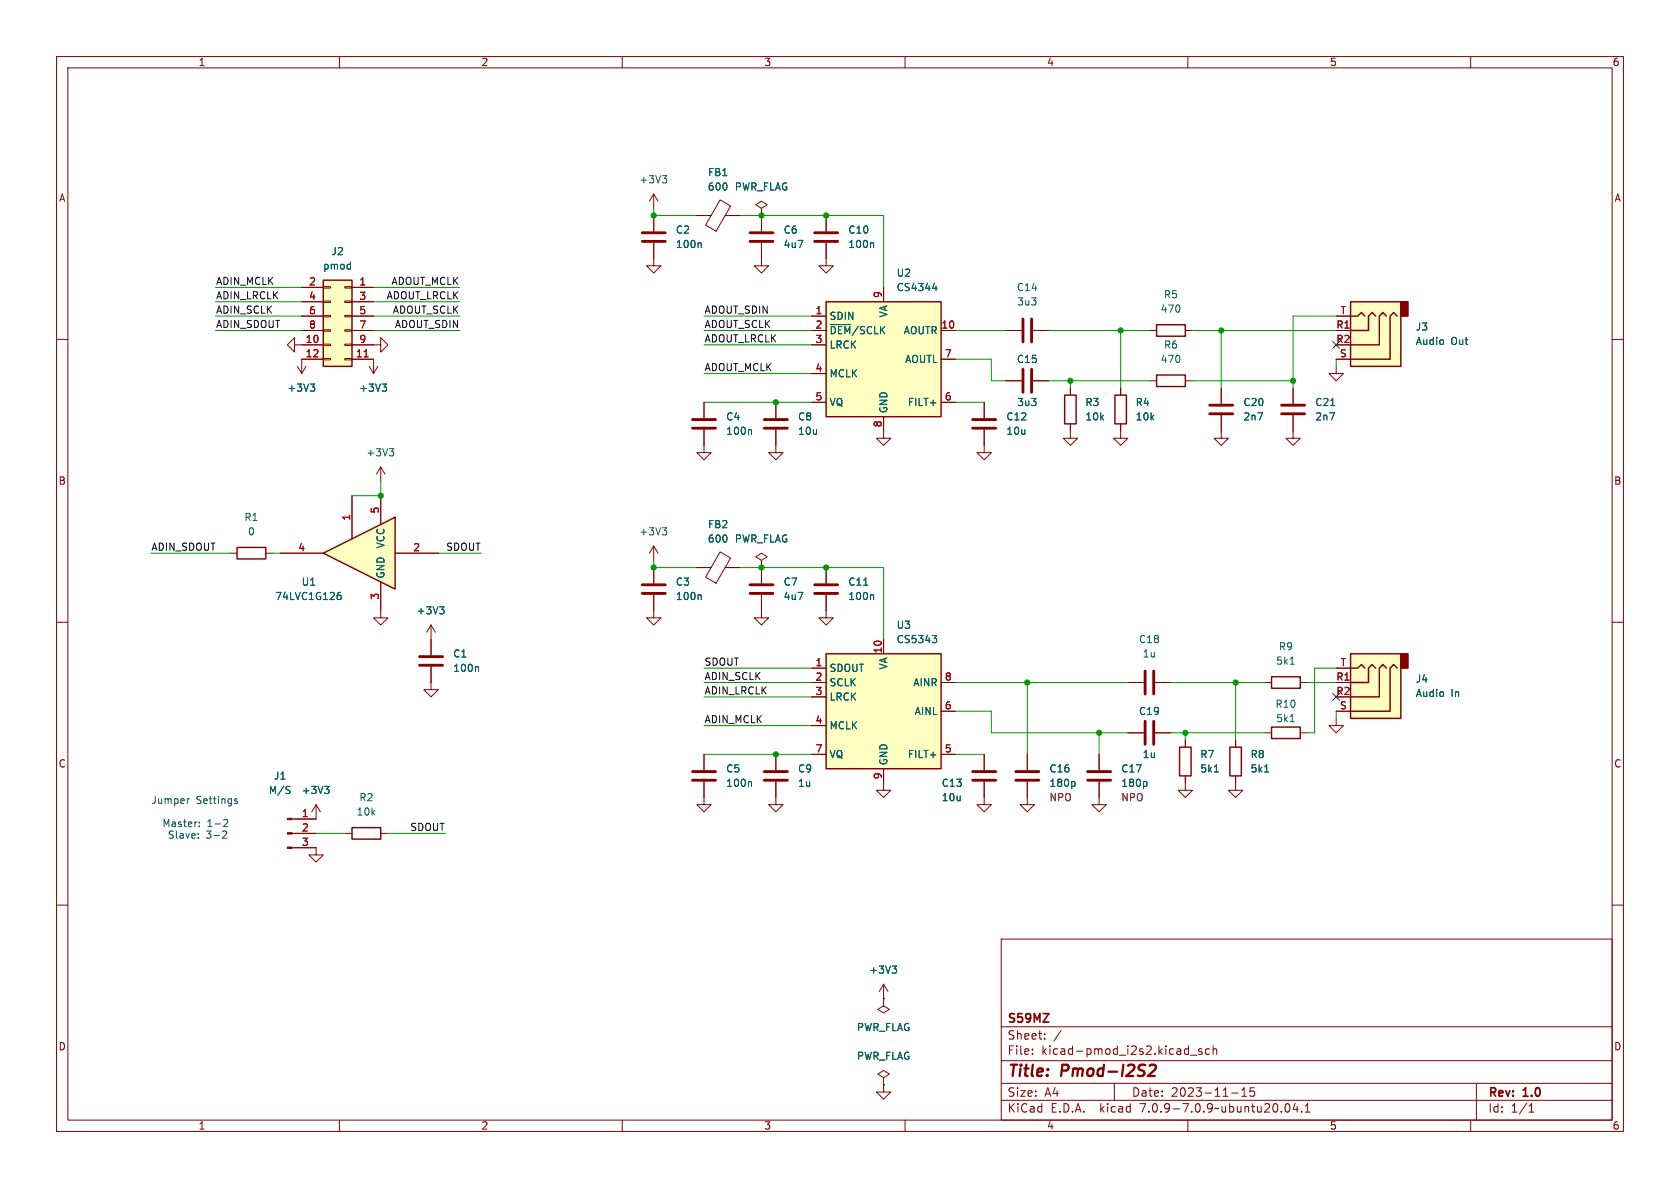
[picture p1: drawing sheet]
<svg xmlns="http://www.w3.org/2000/svg" width="297mm" height="210mm" viewBox="0 0 297 210" stroke-linecap="round" stroke-linejoin="round" font-family="sans-serif">
<g fill="none" stroke="#840000" stroke-width=".18">
<path d="M10 10h277v190h-277zM12 12h273v186h-273zM60 10v2M110 10v2M160 10v2M210 10v2M260 10v2M10 60h2M177.8 58.4h2.8M182.6 58.4h2.8M236.2 58.4h2.6M236.2 55.9h2.6"/>
<path d="M285 60h2M174 75.9v4.1h1.3l-1.3 1.3-1.3-1.3h1.3M174 71.1v2.8M177.8 67.3h2.8M182.6 67.3h2.8M236.2 64.8v1.2h1.3l-1.3 1.3-1.3-1.3h1.3M236.2 63.5h2.6M10 110h2M67.3 108v1.2h1.3l-1.3 1.3-1.3-1.3h1.3M285 110h2M124.5 138.2v4h1.2l-1.2 1.3-1.3-1.3h1.3M124.5 133.4v2.7"/>
<path d="M156.2 138.4v1.3h1.3l-1.3 1.3-1.3-1.3h1.3M174 133.4v2.7M174 138.2v2.8M10 160h2M137.2 141v1.2h1.2l-1.2 1.3-1.3-1.3h1.3M285 160h2M177 166h108v32h-108zM60 198v2M110 198v2M160 198v2M177 194.5h108M177 191.5h108"/>
<path d="M177 187.5h108M177 181.5h108M182.5 186.3v.1M182.5 185.5v.1M184.7 183.6v.1M184.7 182.8v.1M187.6 182.1l-1.3 2M197 191.5v3M210 198v2M210.5 186.5h1.1M212.5 185.5l-.4-.1-.2 .2 .1 .2 .5 .2v.3h-.6M213.8 185.5l-.4-.1-.3 .3v.4l.1 .2h.6"/>
<path d="M214.5 185.5l.2-.1 .3 .1 .1 .9M214.5 184.9v1.5M217.7 193.2h1.2M219.5 193.8h.9M219.5 192.7l.5-.4v1.5M221.7 192.3h-.7v.7l.2-.1h.5l.1 .3-.1 .5-.2 .1-.5-.1M227.3 195.2l.2-.1a.81 .81 0 0 1 .6 .6 .81 .81 0 0 1-.3 .8l-.1 .1a.81 .81 0 0 1-.4-1.4zM229 195l-.4 1.1h.9M229.3 195.6v1M230.1 196.5v.1M230.7 196.6h.9M230.7 195.5l.5-.4v1.5"/>
<path d="M260 198v2M261 191.5v6.5M270.3 196.6h.9M270.3 195.5l.4-.4v1.5"/>
</g>
<path d="M203.2 188.4l.4-.2h.4a.45 .45 0 0 1 .3 .6l-.1 .3-1.3 1.1h1.3" fill="none" stroke="#840000" stroke-width=".4"/>
<path d="M180.8 56.4v4.1M182.4 56.4v4.1M172 75.7h4M172 74.2h4M180.8 65.3v4M182.4 65.3v4M122.4 137.9h4.1M122.4 136.4h4.1M172 137.9h4M172 136.4h4" fill="none" stroke="#840000" stroke-width=".51"/>
<path d="M132.7 138.2l.2 .1v.7" fill="none" stroke="#006464" stroke-width=".18"/>
<path d="M238.8 53.3h8.8v11.5h-8.8z" fill="#ffffc2" stroke="#ffffc2" stroke-width=".18"/>
<path d="M247.6 53.3h1.3v2.6h-1.3z" fill="#840000" stroke="#840000" stroke-width=".25"/>
<path d="M238.8 53.3h8.8v11.5h-8.8zM238.8 55.9h1.2l.7-.7 .6 .7M243.2 55.9l-.6-.7-.7 .7v2.5h-3.1M245.1 55.9l-.6-.7-.7 .7v5.1h-5M247 55.9l-.6-.7-.7 .7v7.6h-6.9" fill="none" stroke="#840000" stroke-width=".25"/>
<path d="M57.1 97.8l12.7-6.4v12.7z" fill="#ffffc2"/>
<g fill="none" stroke="#840000" stroke-width=".25">
<path d="M57.1 49.5h5.1v15.3h-5.1zM146 53.3h20.4v20.4h-20.4zM204.5 57.4h5v2h-5zM188.2 69.9h2v5h-2zM197.1 69.9h2v5h-2zM204.5 66.3h5v2h-5zM41.9 96.8h5.1v2h-5.1zM57.1 97.8l12.7-6.4v12.7zM146 115.6h20.4v20.3h-20.4zM224.8 119.6h5.1v2.1h-5.1zM238.8 115.6h8.8v11.4h-8.8zM238.8 118.1h1.2l.7-.6 .6 .6"/>
<path d="M243.2 118.1l-.6-.6-.7 .6v2.6h-3.1M245.1 118.1l-.6-.6-.7 .6v5.1h-5M247 118.1l-.6-.6-.7 .6v7.6h-6.9M208.5 132.1h2.1v5.1h-2.1zM217.4 132.1h2.1v5.1h-2.1zM224.8 128.5h5.1v2.1h-5.1zM62.2 146.3h5.1v2h-5.1z"/>
</g>
<g fill="none" stroke="#840000" stroke-width=".18">
<path d="M115.6 34.3v2.5M115.6 38.1v2.8M115.6 34.3l-.8 1.3M115.6 34.3l.7 1.3M123.2 38.1h2.5M127.3 35.3l1.9 1.1-2.6 4.5-1.9-1.1zM128.2 38.1h2.6M134.6 36.8l1-.6-1-.6-1 .6 1 .6v1.3M134.6 38.1h.1M134.6 38.1v2.8M146 38.1v2.8M53.3 50.8h3.8"/>
<path d="M53.3 53.3h3.8M53.3 55.9h3.8M53.3 58.4h3.8M57.1 58.3h1.3v.2h-1.3zM57.1 55.8h1.3v.2h-1.3zM57.1 53.2h1.3v.3h-1.3zM57.1 50.7h1.3v.2h-1.3zM61 58.3h1.2v.2h-1.2zM61 55.8h1.2v.2h-1.2zM61 53.2h1.2v.3h-1.2zM61 50.7h1.2v.2h-1.2zM62.2 50.8h3.8"/>
<path d="M62.2 53.3h3.8M62.2 55.9h3.8M62.2 58.4h3.8M115.6 42.9v4.1h1.2l-1.2 1.3-1.3-1.3h1.3M134.6 42.9v4.1h1.3l-1.3 1.3-1.3-1.3h1.3M143.5 55.9h2.5M143.5 58.4h2.5M146 42.9v4.1h1.3l-1.3 1.3-1.2-1.3h1.2M156.2 50.8v2.5M166.4 58.4h2.5M203.2 58.4h1.3M209.5 58.4h1.3"/>
<path d="M236.2 55.9h2.6M236.2 58.4h2.6M52.1 61v1.2l-1.3-1.2 1.3-1.3v1.3h5M52.6 64.8l.7 1.2M54.1 64.8l-.8 1.2M57.1 63.4h1.3v.2h-1.3zM57.1 60.8h1.3v.3h-1.3zM57.1 63.5h-3.8v2.5M61 63.4h1.2v.2h-1.2zM61 60.8h1.2v.3h-1.2zM62.2 61h5.1v-1.3l1.3 1.3-1.3 1.2v-1.2M62.2 63.5h3.8v2.5"/>
<path d="M65.3 64.8l.7 1.2M66.8 64.8l-.8 1.2M124.5 75.9v4.1h1.2l-1.2 1.3-1.3-1.3h1.3M124.5 71.1v2.8M137.2 75.9v4.1h1.2l-1.2 1.3-1.3-1.3h1.3M137.2 71.1v2.8M143.5 61h2.5M143.5 66h2.5M143.5 71.1h2.5M156.2 73.7v3.8h1.3l-1.3 1.2-1.3-1.2h1.3M166.4 63.5h2.5M166.4 71.1h2.5"/>
<path d="M174 71.1v2.8M174 75.9v2.8M177.8 67.3h2.8M182.6 67.3h2.8M189.2 74.9v2.6h1.3l-1.3 1.2-1.2-1.2h1.2M189.2 68.6v1.3M198.1 74.9v2.6h1.3l-1.3 1.2-1.3-1.2h1.3M198.1 68.6v1.3M203.2 67.3h1.3M209.5 67.3h1.3M215.9 73.4v4.1h1.3l-1.3 1.2-1.3-1.2h1.3M215.9 68.6v2.8"/>
<path d="M228.6 73.4v4.1h1.3l-1.3 1.2-1.3-1.2h1.3M228.6 68.6v2.8M236.2 63.5h2.6M40.6 97.8h1.3M47 97.8h1.3M49.5 97.8h7.6M62.2 87.6v7.7M67.3 82.6v2.5M67.3 87.6v5.1M67.3 82.6l-.8 1.2M67.3 82.6l.8 1.2M69.8 97.8h7.7"/>
<path d="M115.6 96.5l-.8 1.3M115.6 96.5v2.6M115.6 96.5l.7 1.3M127.3 97.6l1.9 1.1-2.6 4.4-1.9-1.1zM134.6 99.1l1-.7-1-.6-1 .6 1 .7v1.2M67.3 102.9v5.1M76.2 117.9v4h1.3l-1.3 1.3-1.3-1.3h1.3M76.2 110.5l-.8 1.3M76.2 110.5v5.3M76.2 110.5l.8 1.3M115.6 105.2v4h1.2l-1.2 1.3-1.3-1.3h1.3M115.6 100.3v2.8"/>
<path d="M123.2 100.3h2.5M128.2 100.3h2.6M134.6 100.3h.1M134.6 105.2v4h1.3l-1.3 1.3-1.3-1.3h1.3M134.6 100.3v2.8M143.5 118.1h2.5M146 105.2v4h1.3l-1.3 1.3-1.2-1.3h1.2M146 100.3v2.8M156.2 113v2.6M236.2 118.1h2.6M124.5 133.4v2.7M124.5 138.2v2.8"/>
<path d="M137.2 133.4v2.7M137.2 138.2v2.8M143.5 120.7h2.5M143.5 123.2h2.5M143.5 128.3h2.5M143.5 133.4h2.5M156.2 135.9v2.5M166.4 120.7h2.5M166.4 133.4h2.5M166.4 125.7h2.5M174 138.2v4h1.3l-1.3 1.3-1.3-1.3h1.3M174 133.4v2.7"/>
<path d="M181.6 138.2v4h1.3l-1.3 1.3-1.3-1.3h1.3M181.6 133.4v2.7M194.3 138.2v4h1.3l-1.3 1.3-1.3-1.3h1.3M194.3 133.4v2.7M199.4 120.7h2.8M199.4 129.5h2.8M204.2 120.7h2.8M204.2 129.5h2.8M209.5 137.2v2.5h1.3l-1.3 1.3-1.2-1.3h1.2M209.5 130.8v1.3M218.4 137.2v2.5h1.3l-1.3 1.3-1.2-1.3h1.2M218.4 130.8v1.3"/>
<path d="M223.5 120.7h1.3M223.5 129.5h1.3M229.9 120.7h1.2M229.9 129.5h1.2M236.2 127v1.3h1.3l-1.3 1.2-1.3-1.2h1.3M236.2 120.7h2.6M236.2 125.7h2.6M51.7 149.9h4.2v1.2h1.2l-1.2 1.3-1.3-1.3h1.3M51.7 147.3h4.2M55.9 142.2l-.8 1.3M55.9 142.2v2.6h-4.2M55.9 142.2l.7 1.3"/>
<path d="M61 147.3h1.2M67.3 147.3h1.3M156.2 176.5v1.3l-1 .6 1 .7 1-.7-1-.6M156.2 176.5h.1M156.2 174l-.8 1.3M156.2 174v2.5M156.2 174l.8 1.3M156.2 191.8v1.2h1.3l-1.3 1.3-1.3-1.3h1.3M156.2 190.5l1-.6-1-.7-1 .7 1 .6v1.3M156.2 191.8h.1"/>
</g>
<g fill="none" stroke="#006464" stroke-width=".18">
<path d="M117.1 31.1h.8l-.5 .4M117.6 31.5l.3 .3v.3l-.3 .2M123.8 42.9l.2 .2v.7M146.8 57.4h3.6M154.3 42.9l.1 .2v.7M164.9 51h.8M165.5 50.5v.9M54.9 67.9h.7l-.4 .5M55.4 68.4l.2 .2v.3l-.2 .3M67.6 67.9h.7l-.4 .5M68.1 68.4l.2 .2v.3l-.2 .3M68.8 79.3h.8l-.4 .5"/>
<path d="M69.4 79.8l.2 .2v.3l-.2 .3M132.7 75.9l.2 .2v.7M235.2 71.7h.8M117.1 93.3h.8l-.5 .5M117.6 93.8l.3 .2v.3l-.3 .3M59.7 105.3l.4-.1 .2 .2-.1 .5h-.5M60.2 104.7l-.4 .1M77.7 107.3h.8l-.4 .4M78.3 107.7l.2 .3v.3l-.2 .2M84.4 117.8l.2 .2v.7M123.8 105.1l.2 .2v.7M152.7 103.4h.7"/>
<path d="M154.3 105.1l.1 .2v.7M164.8 112.3h.8l-.4 .5M165.3 112.8l.3 .3v.3l-.3 .2M228.1 117.4h.7M51 139.7l.3 .2-.3 .4M51.1 139l.2 .1M57.4 139h.8l-.4 .5M57.9 139.5l.3 .2v.3l-.3 .3M132.7 138.2l.2 .1v.7M189.8 138.2l.3 .2v.4l-.3 .2M202.5 138.2l.3 .2v.4l-.3 .2M214.7 136.5h.7"/>
<path d="M223.6 136.5h.7M228.1 127.6h.7M157.7 170.8h.8l-.4 .4M158.3 171.2l.2 .3v.3l-.2 .2"/>
</g>
<g fill="none" stroke="#840000" stroke-width=".51">
<path d="M113.5 42.7h4.1M113.5 41.1h4.1M132.6 42.7h4.1M132.6 41.1h4.1M144 42.7h4.1M144 41.1h4.1M122.4 75.7h4.1M122.4 74.2h4.1M135.1 75.7h4.1M135.1 74.2h4.1M213.9 73.2h4M213.9 71.6h4"/>
<path d="M226.6 73.2h4M226.6 71.6h4M74.2 117.6h4M74.2 116.1h4M113.5 104.9h4.1M113.5 103.4h4.1M132.6 104.9h4.1M132.6 103.4h4.1M144 104.9h4.1M144 103.4h4.1M202.4 118.6v4.1M204 118.6v4.1"/>
<path d="M135.1 137.9h4.1M135.1 136.4h4.1M179.6 137.9h4M179.6 136.4h4M192.3 137.9h4M192.3 136.4h4M202.4 127.5v4.1M204 127.5v4.1"/>
</g>
<g fill="#ffffc2" stroke="#ffffc2" stroke-width=".18">
<path d="M57.1 49.5h5.1v15.3h-5.1z"/>
<path d="M146 53.3h20.4v20.4h-20.4z"/>
<path d="M146 115.6h20.4v20.3h-20.4z"/>
<path d="M238.8 115.6h8.8v11.4h-8.8z"/>
</g>
<path d="M64.4 63.1h.7" fill="none" stroke="#a90000" stroke-width=".18"/>
<path d="M247.6 115.6h1.3v2.5h-1.3z" fill="#840000" stroke="#840000" stroke-width=".25"/>
<g fill="#840000" stroke="#840000" stroke-width=".18">
<path d="M50.8 149.7h.9v.3h-.9z"/>
<path d="M50.8 147.2h.9v.2h-.9z"/>
<path d="M50.8 144.7h.9v.2h-.9z"/>
</g>
<path d="M33.5 141.2l-.3 .1M40 144.9l.3 .2-.1 .3-.7 .7h.8M41.5 141.3h.4M41.5 141.6l.5 .2-.1 .2h-.3" fill="none" stroke="#0000c2" stroke-width=".18"/>
<g fill="none" stroke="#009600" stroke-width=".18">
<path d="M115.6 36.8v1.3h7.6M130.8 38.1h25.4v12.7M38.1 58.4h15.2M38.1 55.9h15.2M38.1 50.8h15.2M38.1 53.3h15.2M66 58.4h15.3M66 55.9h15.3M66 50.8h15.3M66 53.3h15.3M124.5 58.4h19M124.5 55.9h19"/>
<path d="M168.9 58.4h8.9M185.4 58.4h17.8M198.1 58.4v10.2M210.8 58.4h25.4M215.9 58.4v10.2M236.2 55.9h-7.6v12.7M124.5 71.1h19M124.5 66h19M124.5 61h19M168.9 71.1h5.1M168.9 63.5h6.4v3.8h2.5M185.4 67.3h17.8"/>
<path d="M189.2 67.3v1.3M210.8 67.3h17.8M236.2 63.5v1.3M26.7 97.8h13.9M48.3 97.8h1.2M67.3 85.1v2.5h-5.1M77.5 97.8h7.6M115.6 99.1v1.2h7.6M124.5 118.1h19M130.8 100.3h25.4v12.7M236.2 118.1h-3.8v11.4h-1.3M124.5 133.4h19"/>
<path d="M124.5 128.3h19M124.5 120.7h19M124.5 123.2h19M168.9 133.4h5.1M168.9 125.7h6.4v3.8h24.1M168.9 120.7h30.5M181.6 120.7v12.7M194.3 129.5v3.9M207 120.7h16.5M207 129.5h16.5M209.5 129.5v1.3M218.4 120.7v10.1"/>
<path d="M231.1 120.7h5.1M236.2 125.7v1.3M55.9 147.3h5.1M68.6 147.3h10.1"/>
</g>
<path d="M235.6 60.4l1.2 1.2M236.8 60.4l-1.2 1.2M235.6 122.6l1.2 1.2M236.8 122.6l-1.2 1.2" fill="none" stroke="#000084" stroke-width=".18"/>
<g fill="#009600" stroke="#009600" stroke-width=".18">
<circle cx="194.3" cy="129.5" r=".46"/>
<circle cx="209.5" cy="129.5" r=".46"/>
<circle cx="218.4" cy="120.7" r=".46"/>
<circle cx="67.3" cy="87.6" r=".46"/>
<circle cx="189.2" cy="67.3" r=".46"/>
<circle cx="198.1" cy="58.4" r=".46"/>
<circle cx="215.9" cy="58.4" r=".46"/>
<circle cx="146" cy="38.1" r=".46"/>
<circle cx="228.6" cy="67.3" r=".46"/>
<circle cx="115.6" cy="100.3" r=".46"/>
<circle cx="134.6" cy="100.3" r=".46"/>
<circle cx="146" cy="100.3" r=".46"/>
<circle cx="137.2" cy="133.4" r=".46"/>
<circle cx="181.6" cy="120.7" r=".46"/>
<circle cx="137.2" cy="71.1" r=".46"/>
<circle cx="134.6" cy="38.1" r=".46"/>
<circle cx="115.6" cy="38.1" r=".46"/>
</g>
<g font-size="2.8" fill="#840000">
<text x="178" y="190.9">Title:</text>
<text x="187.7" y="190.9">Pmod-I2S2</text>
</g>
<g font-size="2.1" fill="#840000">
<text x="178" y="184">Sheet:</text>
<text x="178" y="181.2">S59MZ</text>
<text x="178" y="186.7">File:</text>
<text x="184.1" y="186.7">kicad-pmod_i2s2.kicad_sch</text>
<text x="178" y="196.9">KiCad</text>
<text x="178" y="194.1">Size:</text>
<text x="184.7" y="194.1">A4</text>
<text x="185.7" y="196.9">E.D.A.</text>
<text x="194.6" y="196.9">kicad</text>
<text x="200" y="194.1">Date:</text>
<text x="201.8" y="196.9">7.0.9-7.0.9~ubuntu20.04.1</text>
<text x="207" y="194.1">2023-11-15</text>
<text x="263" y="194.3">Rev:</text>
<text x="263" y="196.9">Id:</text>
<text x="267.1" y="196.9">1/1</text>
<text x="269.4" y="194.3">1.0</text>
</g>
<g font-size="1.8" fill="#840000">
<text x="35" y="11.9">1</text>
<text x="85" y="11.9">2</text>
<text x="135" y="11.9">3</text>
<text x="185" y="11.9">4</text>
<text x="235" y="11.9">5</text>
<text x="285" y="11.9">6</text>
<text x="10.3" y="35.9">A</text>
<text x="285.3" y="35.9">A</text>
<text x="10.3" y="85.9">B</text>
<text x="285.3" y="85.9">B</text>
<text x="10.3" y="135.9">C</text>
<text x="285.3" y="135.9">C</text>
<text x="10.3" y="185.9">D</text>
<text x="285.3" y="185.9">D</text>
<text x="35" y="199.9">1</text>
<text x="85" y="199.9">2</text>
<text x="135" y="199.9">3</text>
<text x="185" y="199.9">4</text>
<text x="235" y="199.9">5</text>
<text x="285" y="199.9">6</text>
</g>
<g font-size="1.8" fill="#006464">
<text x="112.9" y="32.6">+3V3</text>
<text x="125" y="33.9">600</text>
<text x="125.1" y="31.3">FB1</text>
<text x="129.8" y="33.9">PWR_FLAG</text>
<text x="119.4" y="41.5">C2</text>
<text x="138.4" y="41.5">C6</text>
<text x="149.9" y="41.5">C10</text>
<text x="57" y="47.9">pmod</text>
<text x="58.5" y="45.3">J2</text>
<text x="119.4" y="44">100n</text>
<text x="138.4" y="44">4u7</text>
<text x="149.9" y="44">100n</text>
<text x="158.4" y="49.1">U2</text>
<text x="158.4" y="51.7">CS4344</text>
<text x="179.7" y="51.7">C14</text>
<text x="205.7" y="52.9">R5</text>
<text x="146.6" y="56.7">SDIN</text>
<text x="146.6" y="59.3">~{DEM}/SCLK</text>
<text x="157.1" y="56.2" transform="rotate(-90 157.1 56.2)">VA</text>
<text x="159.7" y="59.3">AOUTR</text>
<text x="179.7" y="54.2">3u3</text>
<text x="205.1" y="55.5">470</text>
<text x="250.2" y="58.6">J3</text>
<text x="146.6" y="61.8">LRCK</text>
<text x="159.9" y="64.4">AOUTL</text>
<text x="179.7" y="64.4">C15</text>
<text x="205.1" y="64.4">470</text>
<text x="205.7" y="61.8">R6</text>
<text x="250.2" y="61.2">Audio</text>
<text x="256.5" y="61.2">Out</text>
<text x="50.7" y="69.4">+3V3</text>
<text x="63.4" y="69.4">+3V3</text>
<text x="146.6" y="66.9">MCLK</text>
<text x="146.6" y="72">VQ</text>
<text x="160.4" y="72">FILT+</text>
<text x="179.7" y="72">3u3</text>
<text x="191.8" y="72">R3</text>
<text x="200.7" y="72">R4</text>
<text x="219.7" y="72">C20</text>
<text x="232.4" y="72">C21</text>
<text x="128.3" y="74.5">C4</text>
<text x="128.3" y="77.1">100n</text>
<text x="141" y="74.5">C8</text>
<text x="141" y="77.1">10u</text>
<text x="157.1" y="73.2" transform="rotate(-90 157.1 73.2)">GND</text>
<text x="177.8" y="74.5">C12</text>
<text x="177.8" y="77.1">10u</text>
<text x="191.8" y="74.5">10k</text>
<text x="200.7" y="74.5">10k</text>
<text x="219.7" y="74.5">2n7</text>
<text x="232.4" y="74.5">2n7</text>
<text x="64.7" y="80.9">+3V3</text>
<text x="43.1" y="92.3">R1</text>
<text x="43.7" y="94.8">0</text>
<text x="112.9" y="94.8">+3V3</text>
<text x="125.1" y="93.6">FB2</text>
<text x="68.2" y="97" transform="rotate(-90 68.2 97)">VCC</text>
<text x="125" y="96.1">600</text>
<text x="129.8" y="96.1">PWR_FLAG</text>
<text x="48.6" y="106.3">74LVC1G126</text>
<text x="53.2" y="103.7">U1</text>
<text x="68.2" y="102.4" transform="rotate(-90 68.2 102.4)">GND</text>
<text x="119.4" y="103.7">C3</text>
<text x="119.4" y="106.3">100n</text>
<text x="138.4" y="103.7">C7</text>
<text x="138.4" y="106.3">4u7</text>
<text x="149.9" y="106.3">100n</text>
<text x="149.9" y="103.7">C11</text>
<text x="73.6" y="108.8">+3V3</text>
<text x="158.4" y="111.4">U3</text>
<text x="158.4" y="113.9">CS5343</text>
<text x="201.3" y="113.9">C18</text>
<text x="80" y="116.4">C1</text>
<text x="80" y="119">100n</text>
<text x="146.6" y="119">SDOUT</text>
<text x="157.1" y="118.5" transform="rotate(-90 157.1 118.5)">VA</text>
<text x="201.9" y="116.4">1u</text>
<text x="225.5" y="117.7">5k1</text>
<text x="226" y="115.2">R9</text>
<text x="146.6" y="121.5">SCLK</text>
<text x="146.6" y="124.1">LRCK</text>
<text x="161.4" y="121.5">AINR</text>
<text x="225.4" y="125.3">R10</text>
<text x="250.2" y="120.9">J4</text>
<text x="250.2" y="123.4">Audio</text>
<text x="256.5" y="123.4">In</text>
<text x="146.6" y="129.1">MCLK</text>
<text x="161.6" y="126.6">AINL</text>
<text x="201.3" y="126.6">C19</text>
<text x="225.5" y="127.9">5k1</text>
<text x="128.3" y="136.8">C5</text>
<text x="141" y="136.8">C9</text>
<text x="146.6" y="134.2">VQ</text>
<text x="157.1" y="135.4" transform="rotate(-90 157.1 135.4)">GND</text>
<text x="160.4" y="134.2">FILT+</text>
<text x="185.4" y="136.8">C16</text>
<text x="198.1" y="136.8">C17</text>
<text x="201.9" y="134.2">1u</text>
<text x="212.1" y="134.2">R7</text>
<text x="212.1" y="136.8">5k1</text>
<text x="221" y="134.2">R8</text>
<text x="221" y="136.8">5k1</text>
<text x="47.4" y="140.6">M/S</text>
<text x="48.3" y="138">J1</text>
<text x="53.2" y="140.6">+3V3</text>
<text x="63.4" y="141.8">R2</text>
<text x="128.3" y="139.3">100n</text>
<text x="141" y="139.3">1u</text>
<text x="166.4" y="139.3">C13</text>
<text x="166.4" y="141.8">10u</text>
<text x="185.4" y="139.3">180p</text>
<text x="198.1" y="139.3">180p</text>
<text x="62.9" y="144.4">10k</text>
<text x="153.6" y="172.3">+3V3</text>
<text x="151.4" y="182.5">PWR_FLAG</text>
<text x="151.4" y="187.6">PWR_FLAG</text>
</g>
<g font-size="1.8" fill="#0f0f0f">
<text x="38.1" y="50.5">ADIN_MCLK</text>
<text x="38.1" y="53">ADIN_LRCLK</text>
<text x="68.3" y="53">ADOUT_LRCLK</text>
<text x="69.1" y="50.5">ADOUT_MCLK</text>
<text x="38.1" y="55.5">ADIN_SCLK</text>
<text x="38.1" y="58.1">ADIN_SDOUT</text>
<text x="69.3" y="55.5">ADOUT_SCLK</text>
<text x="69.7" y="58.1">ADOUT_SDIN</text>
<text x="124.5" y="58.1">ADOUT_SCLK</text>
<text x="124.5" y="55.5">ADOUT_SDIN</text>
<text x="124.5" y="60.6">ADOUT_LRCLK</text>
<text x="124.5" y="65.7">ADOUT_MCLK</text>
<text x="26.7" y="97.4">ADIN_SDOUT</text>
<text x="78.8" y="97.4">SDOUT</text>
<text x="124.5" y="117.8">SDOUT</text>
<text x="124.5" y="122.8">ADIN_LRCLK</text>
<text x="124.5" y="120.3">ADIN_SCLK</text>
<text x="124.5" y="127.9">ADIN_MCLK</text>
<text x="72.4" y="147">SDOUT</text>
</g>
<g font-size="1.8" fill="#a90000">
<text x="54.5" y="50.5">2</text>
<text x="54.5" y="53.1">4</text>
<text x="63.4" y="50.5">1</text>
<text x="63.4" y="53.1">3</text>
<text x="156" y="52.8" transform="rotate(-90 156 52.8)">9</text>
<text x="54.5" y="55.6">6</text>
<text x="54.5" y="58.2">8</text>
<text x="63.4" y="55.6">5</text>
<text x="63.4" y="58.2">7</text>
<text x="144.1" y="55.6">1</text>
<text x="144.1" y="58.2">2</text>
<text x="166.3" y="58.2">10</text>
<text x="236.1" y="58.2">R1</text>
<text x="236.9" y="55.6">T</text>
<text x="53.9" y="60.7">10</text>
<text x="53.9" y="63.2">12</text>
<text x="62.8" y="63.2">11</text>
<text x="63.4" y="60.7">9</text>
<text x="144.1" y="60.7">3</text>
<text x="144.1" y="65.8">4</text>
<text x="166.9" y="63.2">7</text>
<text x="236.1" y="60.7">R2</text>
<text x="236.8" y="63.2">S</text>
<text x="144.1" y="70.9">5</text>
<text x="166.9" y="70.9">6</text>
<text x="156" y="75.6" transform="rotate(-90 156 75.6)">8</text>
<text x="62" y="92.1" transform="rotate(-90 62 92.1)">1</text>
<text x="67.1" y="90.9" transform="rotate(-90 67.1 90.9)">5</text>
<text x="52.6" y="97.5">4</text>
<text x="73" y="97.5">2</text>
<text x="67.1" y="106.1" transform="rotate(-90 67.1 106.1)">3</text>
<text x="144.1" y="117.9">1</text>
<text x="156" y="115.6" transform="rotate(-90 156 115.6)">10</text>
<text x="236.9" y="117.9">T</text>
<text x="144.1" y="120.4">2</text>
<text x="144.1" y="122.9">3</text>
<text x="166.9" y="125.5">6</text>
<text x="166.9" y="120.4">8</text>
<text x="236.1" y="120.4">R1</text>
<text x="236.1" y="122.9">R2</text>
<text x="236.8" y="125.5">S</text>
<text x="144.1" y="128">4</text>
<text x="144.1" y="133.1">7</text>
<text x="156" y="137.9" transform="rotate(-90 156 137.9)">9</text>
<text x="166.9" y="133.1">5</text>
<text x="53.3" y="144.5">1</text>
<text x="53.3" y="147.1">2</text>
<text x="53.3" y="149.6">3</text>
</g>
<g font-size="1.8" fill="#0000c2">
<text x="26.7" y="142.2">Jumper</text>
<text x="34.7" y="142.2">Settings</text>
<text x="29" y="146.3">Master:</text>
<text x="30.2" y="148.3">Slave:</text>
<text x="37" y="146.3">1-2</text>
<text x="37" y="148.3">3-2</text>
</g>
<g font-size="1.8" fill="#840084">
<text x="185.4" y="141.8">NPO</text>
<text x="198.1" y="141.8">NPO</text>
</g>
</svg>
